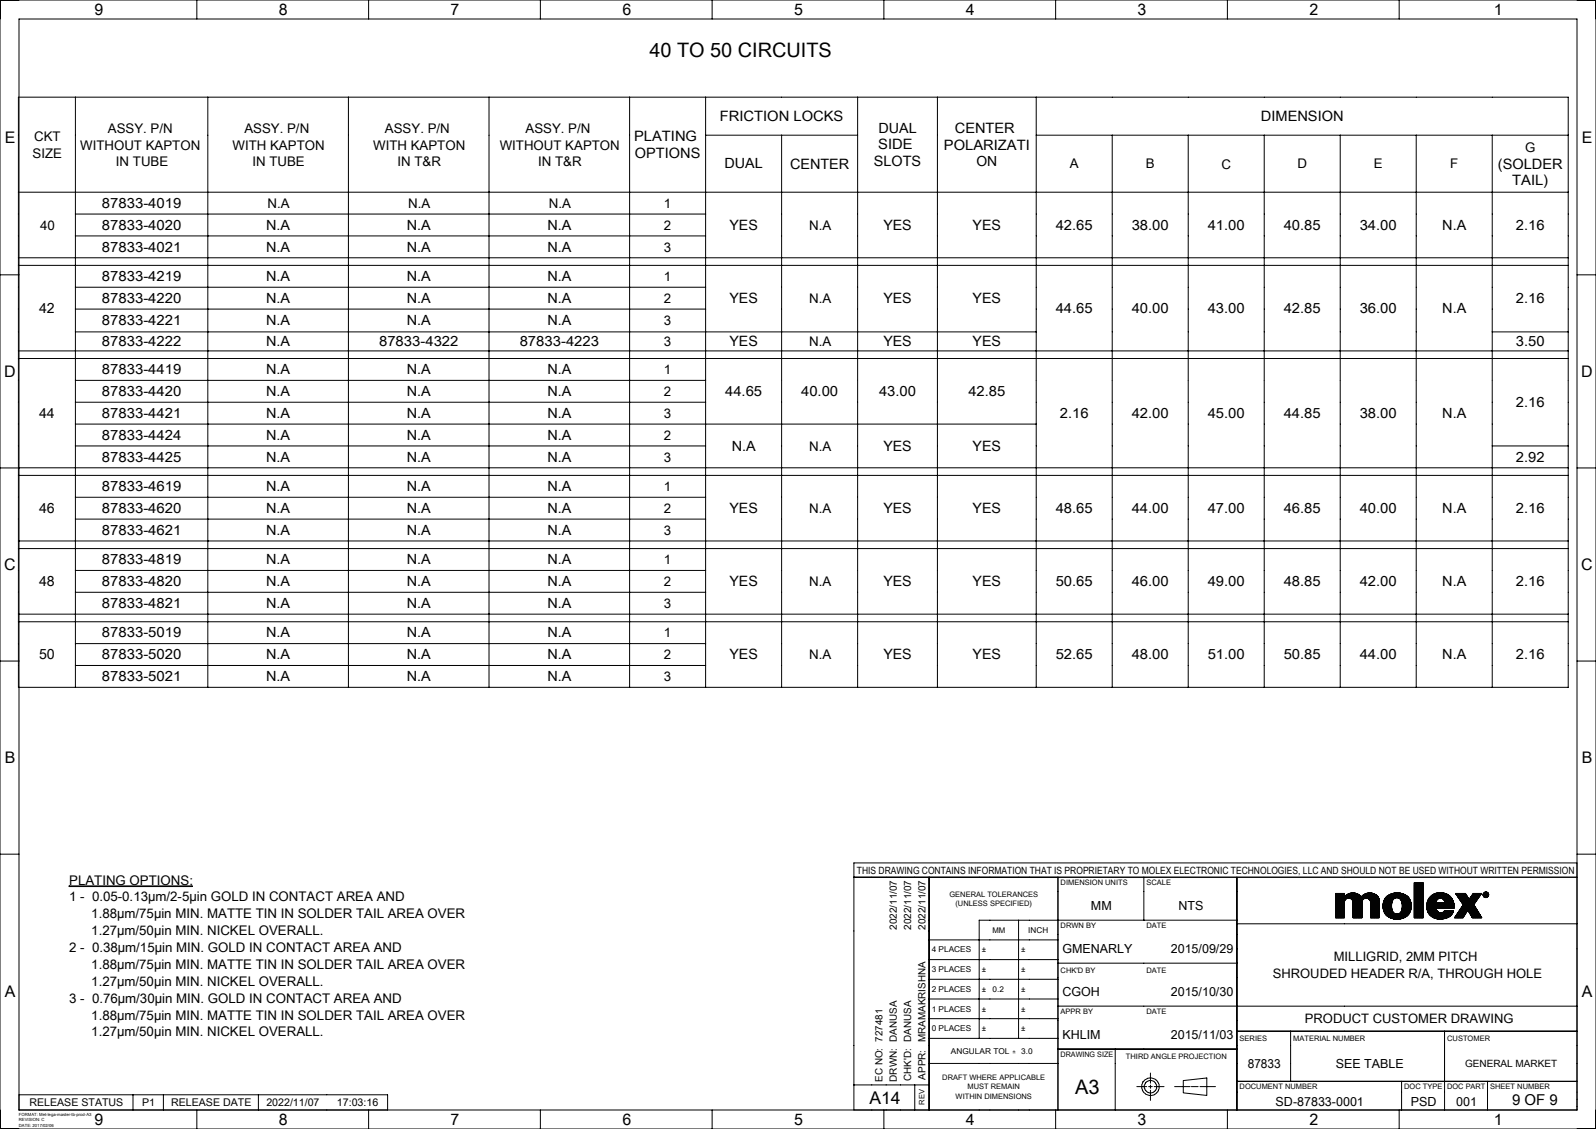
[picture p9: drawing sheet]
<svg xmlns="http://www.w3.org/2000/svg" width="420mm" height="297mm" viewBox="0 0 420 297" stroke-linecap="round" stroke-linejoin="round" font-family="sans-serif">
<g fill="none" stroke="#000" stroke-width=".26">
<path d="M0 0h420v297h-420zM5 5h410v287h-410zM51.8 0v5M97 0v5M142.2 0v5M187.4 0v5M232.6 0v5M277.8 0v5M323 0v5M368.2 0v5M4.8 25.6h407.9v155.2h-407.9zM19.8 25.6v155.2"/>
<path d="M54.7 25.6v155.2M91.7 25.6v155.2M128.7 25.6v155.2M165.7 25.6v155.2M185.7 25.6v155.2M185.7 35.6h40M205.7 35.6v145.2M225.7 25.6v155.2M246.7 25.6v155.2M272.7 25.6v155.2M272.7 35.6h140M292.7 35.6v145.2"/>
<path d="M312.7 35.6v145.2M332.7 35.6v145.2M352.7 35.6v145.2M372.7 35.6v145.2M392.7 35.6v145.2M4.8 50.6h407.9M19.8 56.3h165.9M0 72.3h5M4.8 67.8h407.9M4.8 69.8h407.9M19.8 62.1h165.9M19.8 75.6h165.9"/>
<path d="M415 72.3h5M4.8 92.3h407.9M4.8 94.3h407.9M19.8 81.3h165.9M19.8 87.3h252.9M392.7 87.3h20M19.8 105.8h165.9M19.8 111.6h252.9M19.8 117.3h165.9M19.8 100.1h165.9M392.7 117.3h20M4.8 125.1h407.9"/>
<path d="M19.8 130.8h165.9M19.8 136.6h165.9M412.7 123.1h-412.7M415 123.1h5M4.8 142.3h407.9M4.8 144.3h407.9M19.8 150.1h165.9M19.8 155.8h165.9M0 173.9h5M4.8 161.6h407.9M4.8 163.6h407.9M19.8 169.3h165.9"/>
<path d="M19.8 175.1h165.9M415 173.9h5M0 224.7h5M18.2 233h32.4v.2h-32.4zM224.7 230.8h190.3M244.5 230.8v61.2M278.4 230.8v61.2M301 230.8v11.3M325.5 230.8v61.2M351.5 239.8l2.3-2.3-2.3 2.4M351.6 235l-.1 .1M351.7 235l-.2 .2"/>
<path d="M351.8 235l-.3 .3M351.9 235l-.4 .4M352 235l-.5 .5M352 235l-.5 .6M352.2 235l-.7 .7M352.2 235l-.7 .8M352.3 235l-.8 .9M352.4 235l-.9 .9M352.5 235l-1 1.1M352.6 235l-1.1 1.2M352.7 235l-1.2 1.2M352.8 235l-1.3 1.4"/>
<path d="M352.9 235l-1.4 1.4M353 235l-1.5 1.5M353 235l-1.5 1.6M353.2 235l-1.7 1.7M353.2 235l-1.7 1.8M353.3 235l-1.8 1.9M353.5 235l-2 2M353.5 235l-2 2.1M353.6 235l-2.1 2.2M353.7 235l-2.2 2.3M353.8 235l-2.3 2.4M353.8 240l-1.4 1.4 1.4-1.4"/>
<path d="M353.8 239.9l-1.6 1.5M353.8 239.7l-1.7 1.7M353.8 239.7l-1.8 1.7M353.8 239.4l-2.1 2M353.8 239.3l-2.1 2.1M353.8 239.2l-2.2 2.2M353.8 239.1l-2.3 2.3M353.8 239l-2.3 2.4M353.8 238.9l-2.3 2.4M353.8 238.7l-2.3 2.4 2.3-2.3M353.8 238.7l-2.3 2.3M353.8 238.5l-2.3 2.4"/>
<path d="M353.8 238.5l-2.3 2.3M353.8 238.4l-2.3 2.3M353.8 238.3l-2.3 2.3M353.8 238.2l-2.3 2.3M353.8 238.1l-2.3 2.3M353.8 238l-2.3 2.3M353.8 237.9l-2.3 2.4M353.8 237.8l-2.3 2.3M353.8 237.7l-2.3 2.4M353.8 237.7l-2.3 2.3M353.8 237.4l-2.3 2.3M353.8 235.6l-2.3 2.3"/>
<path d="M353.8 235.5l-2.3 2.4M353.8 235.4l-2.3 2.3M353.8 235.3l-2.3 2.3M353.8 235.2l-2.3 2.4M353.8 235.1l-2.3 2.3M353.8 235.9l-2.3 2.3M353.8 235.8l-2.3 2.3M353.8 235.7l-2.3 2.3M353.8 237.2l-2.3 2.4M353.8 237.1l-2.3 2.4M353.9 237l-2.4 2.4M353.9 236.9l-2.4 2.4"/>
<path d="M354.3 235.4l-2.8 2.9M354.6 235.3l-3.1 3.1M354.7 235.2l-3.2 3.3M355 235.1l-3.5 3.5M355.1 235.1l-3.6 3.5M355.2 235l-3.7 3.8M355.4 235l-3.9 3.9M355.5 235l-4 3.9M355.6 234.9l-4.1 4.2M355.7 234.9l-4.2 4.2M355.8 234.9l-4.3 4.3M355.9 234.9l-1.5 1.5"/>
<path d="M356 236.9l1.6-1.5-1.6 1.6M356 234.9l-1.5 1.4M356.1 234.9l-1.4 1.4M356.1 237.4a1.14 1.14 0 0 0-1.2-1.1 1.14 1.14 0 0 0-1.1 1.1v4h-2.3M356.1 237.4v4h2.3M356.1 237.6l1.9-1.9-1.9 2M356.2 234.9l-1.5 1.4M356.3 234.9l-1.4 1.4M356.3 234.9l-1.3 1.4M356.4 234.9l-1.4 1.4M356.5 234.9l-1.3 1.4M356.6 235l-1.4 1.3"/>
<path d="M356.6 235l-1.3 1.3 1.4-1.3M356.8 235l-1.4 1.4M356.9 235l-1.4 1.4M357 235.1l-1.5 1.3M357 235.1l-1.4 1.4M357.1 235.1l-1.5 1.4M357.1 235.1l-1.4 1.5M357.3 235.2l-1.5 1.5M357.4 235.2l-1.5 1.6M357.5 235.3l-1.6 1.5M357.6 235.4l-1.6 1.6M357.7 235.4l-1.7 1.7"/>
<path d="M357.8 235.5l-1.8 1.7M357.8 235.5l-1.7 1.7M357.9 235.6l-1.8 1.7M357.9 235.6l-1.8 1.8M358 235.6l-1.9 1.9M358.1 235.8l-2 2M358.1 235.8l-2 2.1M358.2 235.9l-2.1 2.1M358.2 235.9l-2.1 2.2M358.2 235.9a2.94 2.94 0 0 0-4.4 0v-.9h-2.3v6.4M358.4 237.4a1.14 1.14 0 0 1 1.1-1.1 1.14 1.14 0 0 1 1.2 1.1M358.4 237.4v4"/>
<path d="M358.4 240l-1.5 1.4M358.4 239.9l-1.5 1.5M358.4 239.8l-1.6 1.6M358.4 239.7l-1.7 1.7M358.4 239.6l-1.8 1.8M358.4 239.5l-1.9 1.9M358.4 239.4l-2 2M358.4 239.3l-2.1 2.1M358.4 239.3l-2.2 2.1M358.4 239.1l-2.3 2.3M358.4 239l-2.3 2.4 2.3-2.3M358.4 238.9l-2.3 2.3"/>
<path d="M358.4 238.6l-2.3 2.4M358.4 238.5l-2.3 2.4M358.4 238.3l-2.3 2.5 2.3-2.4M358.4 238.2l-2.3 2.4M358.4 237.9l-2.3 2.4M358.4 237.9l-2.3 2.3M358.4 237.8l-2.3 2.4M358.4 237.6l-2.3 2.4M358.4 237.6l-2.3 2.3M358.4 237.5l-2.3 2.4M358.4 237.4l-2.3 2.3M358.4 237.3l-2.3 2.4"/>
<path d="M358.4 237.2l-2.3 2.4M358.5 237l-2.4 2.5M358.5 237l-2.4 2.4M358.9 235.3l-2.8 2.9M359.1 235.3l-3 2.9M359.3 235.1l-3.2 3.3M359.5 235.1l-3.4 3.4M359.6 235l-3.5 3.5M359.7 235l-3.6 3.7M359.8 235l-3.7 3.7M360 234.9l-3.9 3.9M360 236.4l1.4-1.3-1.3 1.3"/>
<path d="M360 234.9l-3.9 4M360.2 234.9l-4.1 4.1M360.2 234.9l-4.1 4.2M360.4 234.9l-4.3 4.3M360.5 234.9l-4.4 4.4M360.5 234.9l-1.4 1.5M360.6 237l1.6-1.5-1.6 1.5M360.7 234.9l-1.5 1.4M360.7 237.4v4h2.2M360.7 238.8l2.2-2.1-2.2 2.3M360.7 237.6l1.9-1.8-1.9 2M360.7 234.9l-1.3 1.4"/>
<path d="M360.8 234.9l-1.4 1.4M360.9 234.9l-1.4 1.4M361 235l-1.4 1.3M361 235l-1.2 1.3 1.3-1.3M361.2 235l-1.3 1.3M361.3 235l-1.4 1.3M361.5 235.1l-1.4 1.3M361.5 235.1l-1.3 1.4M361.6 235.1l-1.4 1.4M361.7 235.2l-1.4 1.3M361.7 235.2l-1.4 1.4M361.8 235.2l-1.4 1.4"/>
<path d="M361.9 235.3l-1.5 1.4M361.9 235.3l-1.4 1.5M362 235.3l-1.5 1.5M362 235.4l-1.4 1.5M362.1 235.4l-1.5 1.5M362.3 235.5l-1.6 1.6M362.3 235.6l-1.6 1.6M362.4 235.6l-1.7 1.7M362.4 235.7l-1.7 1.7M362.4 235.7l.5 1.1M362.4 235.7a2.94 2.94 0 0 0-4.2 .2M362.4 235.7l-1.7 1.8"/>
<path d="M362.5 235.7l-1.8 1.9M362.6 235.9l-1.9 1.9M362.6 235.9l-1.9 2.1 2-2M362.7 236l-2 2.1M362.8 236.1l-2.1 2.1M362.8 236.2l-2.1 2.1M362.8 236.2l-2.1 2.2M362.8 236.3l-2.1 2.2M362.9 236.4l-2.2 2.2M362.9 236.5l-2.2 2.2M362.9 236.5l-2.2 2.3M362.9 236.8v4.6"/>
<path d="M362.9 240l-1.5 1.4M362.9 239.8l-1.6 1.6M362.9 239.7l-1.8 1.7M362.9 239.6l-1.8 1.8M362.9 239.5l-1.9 1.9M362.9 239.4l-2 2M362.9 239.3l-2.1 2.1M362.9 239.2l-2.2 2.2M362.9 239l-2.2 2.3 2.2-2.2M362.9 238.9l-2.2 2.3M362.9 238.8l-2.2 2.3M362.9 238.8l-2.2 2.2"/>
<path d="M362.9 238.6l-2.2 2.3M362.9 238.6l-2.2 2.2M362.9 238.5l-2.2 2.2M362.9 238.3l-2.2 2.3M362.9 238.3l-2.2 2.2M362.9 238.2l-2.2 2.2M362.9 238.1l-2.2 2.2M362.9 238l-2.2 2.3M362.9 237.9l-2.2 2.2M362.9 237.8l-2.2 2.3M362.9 237.7l-2.2 2.3M362.9 237.6l-2.2 2.3"/>
<path d="M362.9 237.5l-2.2 2.3M362.9 237.4l-2.2 2.3M362.9 237.3l-2.2 2.3M362.9 237.3l-2.2 2.2M362.9 237.1l-2.2 2.3M362.9 237.1l-2.2 2.2M362.9 237l-2.2 2.3M362.9 236.9l-2.2 2.2M362.9 236.8l-2.2 2.3M364 239.1l4.2-4.2-4.2 4.2M365 235.8l-.3 .3M365.2 235.6a4.2 4.2 0 0 1 5.7 .9"/>
<path d="M365.2 235.6a3.6 3.6 0 0 0 0 5.5M365.2 235.6l-.7 .7M365.5 235.4l-1.2 1.2M365.7 235.4l-1.4 1.3M365.9 235.3l-1.7 1.6M366 235.2l-1.8 1.8M366.2 235.1l-2.1 2.1M366.2 238.4l-1.8 1.8M366.2 238.2l-1.8 1.9M366.2 238.5l-1.8 1.8M366.2 238.2l-1.9 1.8M366.2 238.6l-1.7 1.8"/>
<path d="M366.2 238l-1.9 2M366.2 238l-1.9 1.9M366.2 238.7l-1.7 1.7M366.2 237.8l-1.9 2.1M366.2 238.8l-1.6 1.7M366.2 238.9l-1.6 1.6M366.2 237.7l-2 2.1M366.2 239l-1.6 1.6M366.3 237.6l-2.1 2.1M366.3 239l-1.6 1.6M366.3 239.1l-1.6 1.6M366.3 237.5l-2.1 2.2"/>
<path d="M366.3 239.2l-1.5 1.6M366.3 237.4l-2.2 2.2M366.3 237.2l-2.2 2.3M366.3 239.4l-1.4 1.4M366.4 235.1l-2.3 2.3M366.4 239.5l-1.4 1.4M366.4 239.6l-1.3 1.4 1.3-1.3M366.4 237a1.26 1.26 0 0 1 1.2-.8 1.26 1.26 0 0 1 1.2 .8M366.4 237l-.2 1.3 .2 1.4M366.4 237l-2.3 2.4 2.3-2.2M366.4 235.1l-2.4 2.3M366.5 239.8l-1.3 1.3 1.3-1.3"/>
<path d="M366.5 236.9l-2.4 2.4M366.5 239.9l-1.2 1.2M366.6 239.9l-1.3 1.2M366.6 235l-2.6 2.6M366.6 240l-1.2 1.2M366.7 235l-2.7 2.7M366.8 235l-2.8 2.8M366.9 234.9l-2.9 3M367 234.9l-3 3.1M367.1 234.9l-3.2 3.2M367.2 234.9l-3.3 3.3M367.3 234.9l-3.4 3.4"/>
<path d="M367.4 234.9l-3.5 3.5M367.5 236.2l1.2-1.2-1.3 1.2M367.6 234.9l-3.7 3.6M367.6 234.9l-3.7 3.7M367.7 234.9l-3.7 3.8M367.8 234.9l-3.8 3.8M367.9 234.9l-3.9 3.9M368 234.9l-4 4M368.1 234.9l-4.1 4.1M368.4 234.9l-4.4 4.3M368.4 234.9l-1.3 1.4M368.5 235l-1.3 1.2"/>
<path d="M368.6 235l-1.3 1.2M368.7 236.8l1.3-1.3-1.3 1.3M368.8 237a2.72 2.72 0 0 1-.7 3.4 1.26 1.26 0 0 1-1.7-.7M368.8 235l-1.2 1.2M368.8 235l-1.1 1.2M368.9 235.1l-1.1 1.1M368.9 239.1l2.3-2.1-2.3 2.3M369 237.9l1.7-1.7-1.7 1.8M369 238.7l2-2-2 2.1M369 238.5l2-1.9-2 2M369 235.1l-1.1 1.1M369.1 235.1l-1.1 1.1"/>
<path d="M369.2 235.1l-1.2 1.1M369.2 235.2l-1.1 1.1M369.3 235.2l-1.2 1.1M369.3 235.2l-1.1 1.1M369.4 235.2l-1.1 1.1M369.5 235.3l-1.2 1.1M369.5 235.3l-1.1 1.1M369.6 235.3l-1.2 1.2M369.7 235.4l-1.2 1.1M369.7 235.4l-1.1 1.2M369.8 235.4l-1.2 1.2M369.9 235.5l-1.3 1.2"/>
<path d="M369.9 235.5l-1.2 1.2M370.1 235.6l-1.3 1.3M370.2 235.6l-1.4 1.4M370.2 235.7l-1.4 1.3M370.3 235.7l-1.5 1.4M370.3 235.7l-1.4 1.5M370.4 235.8l-1.5 1.5 1.5-1.5M370.5 235.9l-1.6 1.6 1.6-1.6M370.5 235.9l-1.5 1.7M370.6 236l-1.6 1.7M370.6 236.1l-1.6 1.6M370.7 236.1l-1.7 1.7"/>
<path d="M370.8 236.3l-1.8 1.7M370.8 236.3l-1.8 1.9M370.9 236.4l-1.9 1.8M370.9 236.4l-1.9 1.9M370.9 236.5l-1.9 1.9M370.9 236.5l.5 1.6-.1 1.1-.4 1M371.1 236.8l-2.1 2.1M371.1 239.9l-1.6 1.5M371.1 236.9l-2.1 2.2M371.2 239.7l-1.9 1.8M371.2 237.1l-2.3 2.4M371.2 239.6l-2 1.9"/>
<path d="M371.2 237.2l-2.4 2.3M371.2 237.2l-2.4 2.5M371.2 239.4l-2.1 2.2M371.3 237.3l-2.6 2.6M371.3 237.4l-4.4 4.3M371.3 239.3l-2.3 2.3M371.3 237.4l-4.3 4.4M371.3 237.5l-4.3 4.3M371.3 239.2l-2.5 2.5M371.3 237.6l-4.2 4.2M371.3 239.1l-2.6 2.6M371.3 237.6l-4.1 4.2"/>
<path d="M371.3 238.9l-2.7 2.8M371.3 237.7l-4 4.1M371.4 238.9l-2.9 2.8M371.4 237.9l-4 3.9M371.4 237.9l-3.9 3.9M371.4 238.7l-3.1 3.1M371.4 238l-3.8 3.8M371.4 238.1l-3.8 3.7M371.4 238.6l-3.2 3.2M371.4 238.5l-3.3 3.3M371.4 238.2l-3.6 3.6M371.4 238.4l-3.4 3.4"/>
<path d="M371.4 238.4l-3.5 3.4M372.2 239.7l2.3-2.2-2.3 2.4M372.2 239.1l2.3-2.3-2.3 2.4M372.2 238.4l2.3-2.3-2.3 2.4M372.2 237.8l2.3-2.3-2.3 2.4M372.2 236.4l2.3-2.3-2.3 2.4M372.2 235.7l2.3-2.2-2.3 2.3M372.2 235.1l2.3-2.3-2.3 2.4M372.2 234l1.8-1.8-1.8 1.8M372.2 233.3l1.1-1.1-1.1 1.2M372.2 232.2v.1M372.3 232.2l-.1 .2"/>
<path d="M372.4 232.2l-.2 .2M372.4 232.2l-.2 .3M372.5 232.2l-.3 .4M372.6 232.2l-.4 .5M372.7 232.2l-.5 .6M372.8 232.2l-.6 .7M372.9 232.2l-.7 .8M373 232.2l-.8 .8M373.1 232.2l-.9 1M373.4 232.2l-1.2 1.3M373.6 232.2l-1.4 1.4M373.6 232.2l-1.4 1.5"/>
<path d="M373.7 232.2l-1.5 1.6M373.8 232.2l-1.6 1.7M374.1 232.2l-1.9 2M374.2 232.2l-2 2M374.3 232.2l-2.1 2.1M374.4 232.2l-2.2 2.3M374.5 232.2l-2.3 2.3M374.5 232.2v9.2M374.5 232.2h-2.3v9.2h2.3M374.5 240l-1.5 1.4M374.5 239.9l-1.5 1.5M374.5 239.8l-1.6 1.6"/>
<path d="M374.5 239.7l-1.8 1.7M374.5 239.6l-1.8 1.8M374.5 239.5l-1.9 1.9M374.5 239.4l-2 2M374.5 239.3l-2.1 2.1M374.5 239.3l-2.2 2.1M374.5 239.1l-2.3 2.3M374.5 239l-2.3 2.4 2.3-2.3M374.5 238.8l-2.3 2.4M374.5 238.8l-2.3 2.3M374.5 238.7l-2.3 2.4M374.5 238.6l-2.3 2.3"/>
<path d="M374.5 238.5l-2.3 2.4M374.5 238.3l-2.3 2.5 2.3-2.4M374.5 238.2l-2.3 2.4M374.5 238.1l-2.3 2.4M374.5 238l-2.3 2.4M374.5 237.9l-2.3 2.4M374.5 237.8l-2.3 2.4M374.5 237.6l-2.3 2.5 2.3-2.3M374.5 237.6l-2.3 2.3M374.5 237.3l-2.3 2.4M374.5 237.2l-2.3 2.4M374.5 237l-2.3 2.4 2.3-2.3"/>
<path d="M374.5 236.9l-2.3 2.4M374.5 236.6l-2.3 2.4M374.5 236.6l-2.3 2.3M374.5 236.4l-2.3 2.4M374.5 236.3l-2.3 2.4M374.5 236.3l-2.3 2.3M374.5 236l-2.3 2.4M374.5 235.9l-2.3 2.3M374.5 235.8l-2.3 2.4M374.5 235.7l-2.3 2.4M374.5 235.6l-2.3 2.4M374.5 235.3l-2.3 2.4"/>
<path d="M374.5 235.2l-2.3 2.4M374.5 235.1l-2.3 2.4M374.5 235.1l-2.3 2.3M374.5 234.9l-2.3 2.4M374.5 234.9l-2.3 2.3M374.5 234.8l-2.3 2.4M374.5 234.6l-2.3 2.4M374.5 234.6l-2.3 2.3M374.5 234.5l-2.3 2.4M374.5 234.3l-2.3 2.4 2.3-2.3M374.5 234.2l-2.3 2.4M374.5 233.9l-2.3 2.4"/>
<path d="M374.5 233.8l-2.3 2.4M374.5 233.6l-2.3 2.5 2.3-2.3M374.5 233.6l-2.3 2.3M374.5 233.3l-2.3 2.4M374.5 233.2l-2.3 2.3M374.5 233.1l-2.3 2.4M374.5 233l-2.3 2.4M374.5 232.9l-2.3 2.4M374.5 232.6l-2.3 2.4M374.5 232.6l-2.3 2.3M374.5 232.4l-2.3 2.4M374.5 232.4l-2.3 2.3"/>
<path d="M374.5 232.3l-2.3 2.3M375.5 238v1.1l.4 1M375.5 239l4.2-4.1-4.2 4.2M375.7 239.8l2.4-2.2-2.3 2.3M377 235.4l-1 1M377.2 235.3l-1.3 1.2M377.4 235.2l-1.6 1.6M377.6 235.1l-1.9 1.9M377.7 235.1l-2 2M377.9 235l-2.3 2.2M377.9 237.4l-2.2 2.3M377.9 237.5l-2.2 2.2"/>
<path d="M377.9 237.3l-2.2 2.3M377.9 238.9l-1.6 1.8M377.9 239.1l-1.6 1.6M377.9 235l-2.3 2.3M378 237.2l-2.4 2.4M378 239.2l-1.6 1.6M378 239.3l-1.6 1.5M378 237l-2.4 2.5M378 239.3l-1.5 1.6M378 239.4l-1.5 1.5M378.1 236.9l-2.5 2.5M378.1 239.5l-1.5 1.5"/>
<path d="M378.1 234.9l-2.6 2.6M378.1 239.6l-1.4 1.4M378.2 237.6l-2.4 2.4M378.2 239.7l-1.5 1.4M378.2 234.9l-2.7 2.7M378.2 239.7l-1.4 1.4M378.2 236.7a1.14 1.14 0 0 1 1.4-.3 1.14 1.14 0 0 1 .6 1.2h-2.3zM378.3 239.8l-1.5 1.4M378.3 239.8l-1.4 1.4M378.3 234.9l-2.8 2.8M378.4 237.6l-2.6 2.5M378.4 239.9l-1.4 1.3"/>
<path d="M378.4 234.9l-2.9 2.9M378.4 239.9l-1.3 1.4 1.4-1.4M378.5 237.6l-2.6 2.6M378.5 240l-1.3 1.4 1.4-1.4M378.5 234.9l-3 3.1M378.7 238.9l1.3-1.3-1.2 1.3M378.7 237.6l-2.7 2.7M378.7 234.9l-3.3 3.2M378.7 234.8l-3.3 3.3M378.8 237.6l-2.7 2.8 2.8-2.8M378.9 234.8l-3.5 3.5M379 237.6l-2.9 2.9"/>
<path d="M379 234.8l-3.6 3.6M379.1 237.6l-3 2.9M379.1 234.8l-3.7 3.7M379.2 237.6l-3 3 3.1-3M379.2 234.8l-3.8 3.8M379.3 234.8l-3.9 3.9M379.4 237.6l-1.4 1.3M379.4 234.9l-3.9 3.9M379.4 238.9l2.6-2.6-2.5 2.6M379.5 234.9l-4 4M379.5 237.6l-1.4 1.3M379.6 237.6l-1.4 1.3"/>
<path d="M379.7 237.6l-1.4 1.3M379.7 237.6l-1.3 1.3M379.8 236.5l1.3-1.1-1.2 1.2M379.8 234.9l-4.3 4.3 4.4-4.3M379.9 237.6l-1.4 1.3M379.9 237.6l-1.3 1.3M380 235l-4.4 4.3M380 235l-1.4 1.4M380.1 235l-1.4 1.4M380.1 239.6l-.4 .4-.5 .2M380.1 239.6h2.4M380.1 235l-1.3 1.3"/>
<path d="M380.2 237.1l1.3-1.3-1.3 1.3M380.2 239.6l-.1 .1M380.2 239.6l-2.1 2.1M380.2 235l-1.3 1.3M380.3 235.1l-1.3 1.2M380.3 239.6l-2.1 2.1M380.4 235.1l-1.2 1.2M380.4 239.6l-2.1 2.1M380.5 235.1l-1.3 1.2M380.5 235.1l-1.1 1.2 1.2-1.2M380.5 239.6l-2.2 2.1M380.6 239.6l-2.2 2.1"/>
<path d="M380.6 235.2l-1.1 1.1M380.7 239.6l-2.2 2.1M380.7 235.2l-1.2 1.2M380.8 235.2l-1.2 1.2M380.8 239.6l-2.2 2.2M380.8 235.3l-1.2 1.1M380.9 239.6l-2.2 2.2M380.9 235.3l-1.2 1.2M381 235.3l-1.2 1.2M381 239.6l-2.2 2.2M381.1 239.6l-2.2 2.2M381.1 235.4l-1.2 1.3"/>
<path d="M381.2 235.5l-1.3 1.2M381.2 239.6l-2.3 2.2M381.2 239.6l-2.1 2.2M381.3 235.5l-1.3 1.3M381.3 235.6l-1.2 1.3M381.4 239.6l-2.3 2.2M381.4 239.6l-2.2 2.2M381.5 235.7l-1.4 1.3M381.5 239.6l-2.2 2.2M381.6 235.8l-1.4 1.6M381.7 239.6l-2.3 2.2M381.7 239.6l-2.1 2.1"/>
<path d="M381.7 235.9l-1.5 1.5M381.8 236l-3 2.9M381.8 236l-2.8 2.9M381.8 239.6l-2.2 2.1M381.9 236.1l-2.8 2.8M381.9 239.6l-2.1 2.1M381.9 236.2l-2.6 2.7M382 236.2l-2.7 2.7M382 239.6l-2.2 2.1M382.1 239.6l-2.1 2.1M382.1 236.4l-2.5 2.5M382.1 236.4l-2.4 2.5"/>
<path d="M382.2 236.5l-2.4 2.4M382.2 236.6l.4 1.3 .1 1M382.2 236.6a3.6 3.6 0 0 0-3.9-1.7 3.6 3.6 0 0 0-2.8 3.1M382.2 236.6l-2.3 2.3M382.2 239.6l-2.1 2.1M382.2 236.6l-2.2 2.3M382.3 236.7l-2.2 2.2M382.3 239.6l-2.1 2M382.3 236.8l-2.1 2.1M382.3 236.8l-2 2.1M382.3 236.9l-2 2M382.4 237l-1.9 1.9"/>
<path d="M382.4 239.6l-2.1 2M382.4 237.1l-1.8 1.8M382.4 239.9l-1.5 1.5M382.4 239.6l-1.9 2M382.4 237.2l-1.7 1.7M382.5 237.2l-1.7 1.7M382.5 239.7l-1.8 1.8M382.5 237.3l-1.6 1.6M382.5 239.6l-2 1.9M382.5 237.4l-1.5 1.5M382.5 239.6a3.4 3.4 0 0 1-3.9 2.2M382.5 237.5l-1.4 1.4"/>
<path d="M382.5 237.5l-1.3 1.4M382.6 237.6l-1.3 1.3M382.6 237.7l-1.1 1.2M382.6 237.8l-1 1.1M382.6 237.9l-1 1M382.7 238l-.9 .9M382.7 238.1l-.8 .8M382.7 238.2l-.7 .7M382.7 238.3l-.6 .6M382.7 238.4l-.5 .5M382.7 238.5l-.4 .4M382.7 238.5l-.3 .4"/>
<path d="M382.7 238.6l-.2 .3M382.7 238.9h-4.8a1.27 1.27 0 0 0 1.3 1.3M382.7 238.8v.1M382.7 238.8l-.1 .1M382.7 238.7l-.2 .2M383.1 235v.1M383.2 235h.1M383.3 235l-.2 .2M383.4 235l-.2 .2M383.5 235l-.3 .3M383.6 235l-.3 .4M383.7 235l-.4 .4"/>
<path d="M383.8 235l-.5 .5M383.9 235l-.5 .5M383.9 235l-.5 .6M384.1 235l-.6 .7 .6-.7M384.2 236.8l1.6-1.5-1.5 1.5M384.2 235l-.7 .7M384.3 235l-.7 .8M384.4 235l-.8 .9M384.5 235l-.9 .9M384.6 235l-.9 1M384.7 235l-1 1.1 1.1-1.1M384.9 235l-1.1 1.1"/>
<path d="M385 235l-1.2 1.2M385.1 235l-1.2 1.3 1.2-1.3M385.3 235l-1.4 1.3M385.4 235l-1.4 1.5 1.4-1.5M385.6 235l-1.5 1.5M385.6 235l-1.5 1.6M385.6 235h-2.6l2.1 3-2.3 3.4h2.2l1.3-2 1.2 2M385.6 235l1 1.6M385.6 235.1l-1.4 1.6 1.5-1.6M385.7 235.2l-1.5 1.5M385.8 235.4l-1.5 1.5M385.9 235.4l-1.5 1.6"/>
<path d="M385.9 235.5l-1.5 1.6 1.5-1.6M386 235.6l-1.5 1.5M386 239.9l-1.6 1.5M386 235.7l-1.5 1.5M386.1 235.8l-1.5 1.5M386.1 235.9l-1.5 1.5M386.2 235.9l-1.5 1.6M386.2 239.6l-1.9 1.8M386.2 236l-1.5 1.5M386.3 236.1l-1.5 1.5M386.3 236.2l-1.5 1.5M386.4 236.2l-1.5 1.5"/>
<path d="M386.4 236.3l-1.5 1.5M386.4 236.3l-1.4 1.5M386.5 236.4l-1.5 1.5M386.5 236.4l-1.5 1.6M386.5 236.5l-1.5 1.6M386.6 236.6l-1.7 1.7M387.7 235h2.2M387.7 235l-1.1 1.6M387.7 235v.1M387.8 235l-.3 .3M387.8 235l-.4 .5M387.8 238l-1.5 1.5"/>
<path d="M387.9 238l-1.5 1.6 1.5-1.5M387.9 238.2l-1.4 1.5M387.9 235l-.8 .9M388 238.2l-1.5 1.5M388 238.3l-1.5 1.5M388 237.7l-1.7 1.8M388 238.3l-1.4 1.6M388.1 235l-1.3 1.3M388.1 238.4l-1.5 1.5M388.1 238.5l-1.5 1.5M388.1 235l-1.4 1.5M388.2 237.5l-4 3.9"/>
<path d="M388.2 238.6l-1.5 1.6 1.5-1.6-1.5 1.4M388.2 235l-3.6 3.6M388.3 238.7l-1.5 1.5M388.3 238.8l-1.5 1.5M388.3 235l-3.8 3.8M388.4 238.9l-1.5 1.5M388.4 235l-4.1 4.2M388.5 237.1l-4.4 4.3M388.5 235l-4.3 4.4M388.5 239.2l-1.5 1.4M388.6 239.2l-1.5 1.6 1.5-1.5M388.6 235l-4.7 4.7"/>
<path d="M388.6 239.3l-1.5 1.6M388.7 235l-4.9 4.9M388.7 239.4l-1.5 1.5M388.7 236.7l-4.7 4.7M388.8 235l-5.3 5.3M388.8 239.6l-1.5 1.5M388.8 239.6l-1.5 1.6M388.9 239.7l-1.6 1.5M388.9 236.5l-5 4.9M388.9 239.7l-1.5 1.6M388.9 235l-5.6 5.6M389 235l-5.8 5.8"/>
<path d="M389.1 235l-6.2 6.2M389.1 235l-6.3 6.4M389.2 236.1l-5.4 5.3M389.3 235l-6.5 6.4M389.3 235.9l-5.5 5.5M389.3 235l-6.4 6.4M389.6 235l-6.4 6.4M389.7 235.3l-6.1 6.1 6-5.9M389.7 235l-6.4 6.4M389.8 235l-6.4 6.4M389.9 235l-6.4 6.4M389.9 235l-2.1 3 2.1 3.4h-2.4"/>
<path d="M390.3 235.4h.1M390.3 235.5h.1M390.3 235.5v.1M390.3 235.6h.1M390.4 235.6v.1M390.4 235.1l-.1 .2M390.4 235.7h.1M390.4 235.7v.1M390.4 235.8h.1M390.4 235v.1M390.5 235.8v.1M390.5 235.9h.1"/>
<path d="M390.5 234.8v.1M390.6 235.9v.1M390.6 236h.1M390.7 236h.1M390.7 235h.5M390.7 235.7h.2M390.7 235v.7M390.7 235.1h.1M390.7 236v.1M390.7 236.1h.1M390.8 234.7l-.2 .1M390.9 236.1h.1"/>
<path d="M390.9 235.2v.2M390.9 235.4h.2M390.9 235.2h.2M390.9 235.7h-.1M390.9 235.6l-.1 .1M390.9 235.6l-.2 .1M390.9 235.5l-.2 .2M390.9 235.3l-.2 .2M390.9 235.3l-.2 .1M390.9 235.2l-.2 .2M390.9 235l-.2 .2M390.9 235l-.2 .3"/>
<path d="M391 235.4l-.3 .2M391 235l-.1 .2M391 236.1h-.1M391 234.7h-.2M391 235.4l-.1 .1M391.1 235.5h.1M391.1 235.5h-.2v.2M391.1 234.7h-.1M391.1 236.1h.1M391.1 235.2v.2M391.1 235.4l-.1 .1M391.1 235.2l.2-.1-.3 .4"/>
<path d="M391.1 235l-.2 .2M391.1 234.7h.1M391.2 235.5v.2M391.2 236.1h-.1M391.2 235l.1 .5M391.2 235.7h.2M391.2 235l-.1 .2M391.2 234.7h.1M391.3 235.4l-.1 .1M391.3 235.5l-.1 .1M391.3 235.5v.1M391.3 235.6v.1"/>
<path d="M391.3 235.6l-.1 .1M391.3 235.7h.1M391.3 235.7h-.1M391.3 235.3l-.2 .2M391.3 234.7h.1M391.3 236l-.1 .1M391.3 234.8h.1M391.3 235.2l-.2 .3M391.4 235.7h.1M391.5 234.8h-.1M391.5 234.8v.1M391.5 234.9h.1"/>
<path d="M391.6 234.9h-.1M391.6 234.9h.1M391.6 235h.1M391.7 235v.1M391.7 235.1h.1M391.7 235.6l-.3 .4M391.7 235.2h.1M391.7 235.3v.1M391.7 235.3h.1M391.8 235.5l-.1 .1M391.8 235.4l-.1 .1M415 227h-190.3v65"/>
<path d="M415 224.7h5M244.5 247.3h33.9M244.5 252.4h33.9M244.5 257.6h33.9M268 242.1v31.1M278.4 242.1h-20.7v31.1M278.4 242.1h47.1M278.4 253.4h47.1M325.5 243h89.5M351.9 241.4l1.9-1.8-1.9 1.8M352.5 241.4l1.3-1.2-1.2 1.2M353.2 241.4l.6-.5-.6 .5"/>
<path d="M353.8 241.3v.1M353.8 241.2l-.3 .2M353.8 241.1l-.3 .3M353.8 241.1l-.4 .3M353.8 241l-.4 .4M353.8 240.7l-.7 .7M353.8 240.6l-.9 .8M353.8 240.5l-.9 .9M353.8 240.4l-1 1M353.8 240.3l-1.1 1.1M356.1 241.1l2.3-2.3-2.3 2.4M356.1 240.4l2.3-2.3-2.3 2.4"/>
<path d="M357.7 241.4l.7-.6-.6 .6M358.4 241.4h.1M358.4 241.3l-.1 .1M358.4 241.2l-.2 .2M358.4 241.2l-.3 .2M358.4 241.1l-.3 .3M358.4 241l-.4 .4M358.4 240.9l-.5 .5M358.4 240.6l-.8 .8M358.4 240.6l-.9 .8M358.4 240.5l-1 .9M358.4 240.3l-1.1 1.1"/>
<path d="M358.4 240.3l-1.2 1.1M358.4 240.2l-1.3 1.2M358.4 240.1l-1.3 1.3M362.9 241.4h.1M362.9 241.3l-.1 .1M362.9 241.2l-.3 .2M362.9 241.1l-.3 .3M362.9 241l-.4 .4M362.9 240.8l-.6 .6 .6-.5M362.9 240.7l-.7 .7M362.9 240.6l-.8 .8M362.9 240.5l-.9 .9"/>
<path d="M362.9 240.4l-1 1M362.9 240.3l-1.1 1.1M362.9 240.3l-1.2 1.1M362.9 240.1l-1.3 1.3M362.9 240l-1.4 1.4M366.7 240l-1.2 1.2M366.7 240.1l-1.2 1.2M366.7 240.1l-1.1 1.2 1.3-1M366.9 240.3l-1.1 1.1M367 240.3l-1.1 1.1M367.1 240.4l-1.2 1.1M367.1 240.4l-1 1.1 1.1-1.1"/>
<path d="M367.3 240.4l-1.1 1.2 1.2-1.1M367.4 240.5l-1.1 1.1M367.5 240.5l-1.2 1.1M367.7 240.5l-1.2 1.2 1.1-1.2M367.9 240.5l-1.3 1.2M367.9 240.4l-1.2 1.3M368.1 240.4l-1.4 1.3M368.3 240.3l-1.5 1.4M370.7 240.5l-.4 .5M370.9 240.2l-1 1M370.9 240.2a4.1 4.1 0 0 1-5.7 .9M371 240.1l-1.2 1.2"/>
<path d="M374.5 241.4h.1M374.5 241.4h-.1M374.5 241.3l-.1 .1M374.5 241.2l-.3 .2M374.5 241.1l-.3 .3M374.5 241.1l-.4 .3M374.5 241l-.4 .4M374.5 240.9l-.5 .5M374.5 240.8l-.6 .6M374.5 240.8l-.7 .6M374.5 240.6l-.8 .8M374.5 240.5l-.9 .9"/>
<path d="M374.5 240.5l-1 .9M374.5 240.3l-1.1 1.1M374.5 240.3l-1.2 1.1M374.5 240.2l-1.3 1.2M374.5 240.1l-1.3 1.3M375.9 240.1l1.1 1.2 1.6 .5M378.7 240.1l-1.4 1.3M378.7 240.1l-1.3 1.4 1.4-1.4M378.9 240.1l-1.4 1.4 1.4-1.4M379 240.2l-1.4 1.4 1.5-1.4M379.2 240.2l-1.5 1.4M379.3 240.2l-1.5 1.4"/>
<path d="M379.4 240.1l-1.5 1.5M379.5 240.1l-1.5 1.6M379.7 240l-1.7 1.7M382.2 240.4l-.8 .8M382.3 240.2l-1 1.1M382.4 240l-1.4 1.4M383 241.4l6.5-6.4-6.4 6.4M385.2 241.1l-.2 .3 .1-.1M385.3 241l-.5 .4M385.4 240.8l-.6 .6M385.6 240.5l-.9 .9M385.7 240.4l-1.1 1"/>
<path d="M385.9 240l-1.4 1.4M386.9 240.5l1.5-1.5-1.5 1.5M387.2 241l1.6-1.5-1.5 1.6M387.4 241.3l1.6-1.5-1.6 1.6M387.5 241.4l1.5-1.5-1.5 1.5M388.1 241.4l1.2-1.1-1.1 1.1M389 241.4l.6-.5-.6 .5M389.1 240l-1.4 1.4M389.1 240.1l-1.3 1.3M389.2 240.2l-1.2 1.2M389.2 241.4l.5-.4-.4 .4M389.3 240.4l-1 1"/>
<path d="M389.3 240.5l-.9 .9M389.4 241.4l.4-.3-.3 .3M389.4 240.5l-.9 .9M389.4 240.6l-.8 .8M389.5 240.6l-.8 .8M389.5 240.7l-.7 .7M389.5 240.8l-.6 .6M389.6 240.9l-.5 .5M389.6 240.9l-.4 .5M389.7 241.1l-.4 .3M389.8 241.2l-.3 .2M389.8 241.3l-.1 .1"/>
<path d="M389.9 241.3l-.2 .1M389.9 241.4h-.1M389.9 241.4h.1M244.5 262.8h33.9M244.5 268h33.9M244.5 273.2h33.9M244.5 279.8h33.9M278.4 264.7h136.6M278.4 276h47.1M293.5 276v16M325.5 271.3h89.5M339.6 271.3v13.2"/>
<path d="M380.1 271.3v20.7M5 288h97v4M35 288v4M43 288v4M51.8 292v5M68 288v4M97 292v5M142.2 292v5M187.4 292v5M224.7 285.4h19.8M232.6 292v5M240.7 285.4v6.6"/>
<path d="M277.8 292v5M299.2 285.8h2.6M302.3 285.8h.9M302.7 282.3v2.6M302.7 285.5v.8M302.7 286.8v2.7M303.7 285.8h2.6M309.1 285.8h4.1M311.4 284.3l6.2-.7v4.6l-6.2-.7zM313.5 285.8h1.8M315.8 285.8h4.1M323 292v5"/>
<path d="M368.2 292v5M368.8 284.5v7.5M391.4 284.5v7.5M415 284.5h-89.5"/>
<circle cx="391" cy="235.4" r=".73"/>
<circle cx="391" cy="235.4" r=".7"/>
<circle cx="302.7" cy="285.8" r="2.34"/>
<circle cx="302.8" cy="285.8" r="1.64"/>
</g>
<text font-size="5.3" x="282.9" y="287.8">A3</text>
<text font-size="5.2" x="170.9" y="15.1">40 TO 50 CIRCUITS</text>
<text font-size="4.6" x="228.8" y="290.4">A14</text>
<g font-size="4.2">
<text x="24.9" y="4">9</text>
<text x="73.4" y="4">8</text>
<text x="118.6" y="4">7</text>
<text x="163.8" y="4">6</text>
<text x="209" y="4">5</text>
<text x="254.2" y="4">4</text>
<text x="299.4" y="4">3</text>
<text x="344.6" y="4">2</text>
<text x="393.1" y="4">1</text>
<text x="1.3" y="37.7">E</text>
<text x="416.3" y="37.7">E</text>
<text x="1.1" y="99.2">D</text>
<text x="416.1" y="99.2">D</text>
<text x="1.1" y="150">C</text>
<text x="416.1" y="150">C</text>
<text x="1.3" y="200.8">B</text>
<text x="416.3" y="200.8">B</text>
<text x="1.3" y="262.4">A</text>
<text x="416.3" y="262.4">A</text>
<text x="24.9" y="296">9</text>
<text x="73.4" y="296">8</text>
<text x="118.6" y="296">7</text>
<text x="163.8" y="296">6</text>
<text x="209" y="296">5</text>
<text x="254.2" y="296">4</text>
<text x="299.4" y="296">3</text>
<text x="344.6" y="296">2</text>
<text x="393.1" y="296">1</text>
</g>
<text font-size="3.9" x="397.9" y="290.6">9 OF 9</text>
<g font-size="3.8">
<text x="189.4" y="31.8">FRICTION LOCKS</text>
<text x="251.3" y="34.9">CENTER</text>
<text x="331.8" y="31.8">DIMENSION</text>
<text x="166.9" y="37.1">PLATING</text>
<text x="167.1" y="41.6">OPTIONS</text>
<text x="231.1" y="39.3">SIDE</text>
<text x="248.4" y="39.3">POLARIZATI</text>
<text x="207.9" y="44.3">CENTER</text>
<text x="230" y="43.8">SLOTS</text>
<text x="394.2" y="44.3">(SOLDER</text>
<text x="397.9" y="48.8">TAIL)</text>
</g>
<g font-size="3.7">
<text x="231.2" y="34.9">DUAL</text>
<text x="190.7" y="44.3">DUAL</text>
<text x="257" y="43.8">ON</text>
<text x="26.8" y="54.7">87833-4019</text>
<text x="26.8" y="60.4">87833-4020</text>
<text x="70" y="60.4">N.A</text>
<text x="107" y="60.4">N.A</text>
<text x="144" y="60.4">N.A</text>
<text x="192" y="60.5">YES</text>
<text x="232.5" y="60.5">YES</text>
<text x="256" y="60.5">YES</text>
<text x="277.8" y="60.4">42.65</text>
<text x="297.8" y="60.4">38.00</text>
<text x="317.8" y="60.4">41.00</text>
<text x="337.8" y="60.4">40.85</text>
<text x="357.8" y="60.4">34.00</text>
<text x="379.5" y="60.4">N.A</text>
<text x="398.9" y="60.4">2.16</text>
<text x="26.8" y="66.2">87833-4021</text>
<text x="70" y="66.2">N.A</text>
<text x="107" y="66.2">N.A</text>
<text x="144" y="66.2">N.A</text>
<text x="26.8" y="73.9">87833-4219</text>
<text x="70" y="73.9">N.A</text>
<text x="107" y="73.9">N.A</text>
<text x="144" y="73.9">N.A</text>
<text x="10.3" y="82.3">42</text>
<text x="26.8" y="79.7">87833-4220</text>
<text x="70" y="79.7">N.A</text>
<text x="107" y="79.7">N.A</text>
<text x="144" y="79.7">N.A</text>
<text x="192" y="79.8">YES</text>
<text x="232.5" y="79.8">YES</text>
<text x="256" y="79.8">YES</text>
<text x="277.8" y="82.3">44.65</text>
<text x="297.8" y="82.3">40.00</text>
<text x="317.8" y="82.3">43.00</text>
<text x="337.8" y="82.3">42.85</text>
<text x="357.8" y="82.3">36.00</text>
<text x="379.5" y="82.3">N.A</text>
<text x="398.9" y="79.8">2.16</text>
<text x="26.8" y="85.6">87833-4221</text>
<text x="70" y="85.6">N.A</text>
<text x="107" y="85.6">N.A</text>
<text x="144" y="85.6">N.A</text>
<text x="26.8" y="91.1">87833-4222</text>
<text x="70" y="91.1">N.A</text>
<text x="99.8" y="91.1">87833-4322</text>
<text x="136.8" y="91.1">87833-4223</text>
<text x="192" y="91.1">YES</text>
<text x="232.5" y="91.1">YES</text>
<text x="256" y="91.1">YES</text>
<text x="398.9" y="91.1">3.50</text>
<text x="26.8" y="98.4">87833-4419</text>
<text x="70" y="98.4">N.A</text>
<text x="107" y="98.4">N.A</text>
<text x="144" y="98.4">N.A</text>
<text x="26.8" y="104.2">87833-4420</text>
<text x="70" y="104.2">N.A</text>
<text x="107" y="104.2">N.A</text>
<text x="144" y="104.2">N.A</text>
<text x="190.8" y="104.2">44.65</text>
<text x="210.8" y="104.2">40.00</text>
<text x="231.3" y="104.2">43.00</text>
<text x="254.8" y="104.2">42.85</text>
<text x="398.9" y="107.1">2.16</text>
<text x="10.3" y="109.9">44</text>
<text x="26.8" y="109.9">87833-4421</text>
<text x="70" y="109.9">N.A</text>
<text x="107" y="109.9">N.A</text>
<text x="144" y="109.9">N.A</text>
<text x="278.9" y="109.9">2.16</text>
<text x="297.8" y="109.9">42.00</text>
<text x="317.8" y="109.9">45.00</text>
<text x="337.8" y="109.9">44.85</text>
<text x="357.8" y="109.9">38.00</text>
<text x="379.5" y="109.9">N.A</text>
<text x="26.8" y="115.7">87833-4424</text>
<text x="70" y="115.7">N.A</text>
<text x="107" y="115.7">N.A</text>
<text x="144" y="115.7">N.A</text>
<text x="192.5" y="118.6">N.A</text>
<text x="232.5" y="118.6">YES</text>
<text x="256" y="118.6">YES</text>
<text x="26.8" y="121.4">87833-4425</text>
<text x="70" y="121.4">N.A</text>
<text x="107" y="121.4">N.A</text>
<text x="144" y="121.4">N.A</text>
<text x="398.9" y="121.4">2.92</text>
<text x="26.8" y="129.2">87833-4619</text>
<text x="70" y="129.2">N.A</text>
<text x="107" y="129.2">N.A</text>
<text x="144" y="129.2">N.A</text>
<text x="10.3" y="134.9">46</text>
<text x="26.8" y="134.9">87833-4620</text>
<text x="70" y="134.9">N.A</text>
<text x="107" y="134.9">N.A</text>
<text x="144" y="134.9">N.A</text>
<text x="192" y="135">YES</text>
<text x="232.5" y="135">YES</text>
<text x="256" y="135">YES</text>
<text x="277.8" y="134.9">48.65</text>
<text x="297.8" y="134.9">44.00</text>
<text x="317.8" y="134.9">47.00</text>
<text x="337.8" y="134.9">46.85</text>
<text x="357.8" y="134.9">40.00</text>
<text x="379.5" y="134.9">N.A</text>
<text x="398.9" y="134.9">2.16</text>
<text x="26.8" y="140.7">87833-4621</text>
<text x="70" y="140.7">N.A</text>
<text x="107" y="140.7">N.A</text>
<text x="144" y="140.7">N.A</text>
<text x="26.8" y="148.4">87833-4819</text>
<text x="70" y="148.4">N.A</text>
<text x="107" y="148.4">N.A</text>
<text x="144" y="148.4">N.A</text>
<text x="10.3" y="154.2">48</text>
<text x="26.8" y="154.2">87833-4820</text>
<text x="70" y="154.2">N.A</text>
<text x="107" y="154.2">N.A</text>
<text x="144" y="154.2">N.A</text>
<text x="192" y="154.2">YES</text>
<text x="232.5" y="154.2">YES</text>
<text x="256" y="154.2">YES</text>
<text x="277.8" y="154.2">50.65</text>
<text x="297.8" y="154.2">46.00</text>
<text x="317.8" y="154.2">49.00</text>
<text x="337.8" y="154.2">48.85</text>
<text x="357.8" y="154.2">42.00</text>
<text x="379.5" y="154.2">N.A</text>
<text x="398.9" y="154.2">2.16</text>
<text x="26.8" y="159.9">87833-4821</text>
<text x="70" y="159.9">N.A</text>
<text x="107" y="159.9">N.A</text>
<text x="144" y="159.9">N.A</text>
<text x="26.8" y="167.7">87833-5019</text>
<text x="70" y="167.7">N.A</text>
<text x="107" y="167.7">N.A</text>
<text x="144" y="167.7">N.A</text>
<text x="10.3" y="173.4">50</text>
<text x="26.8" y="173.4">87833-5020</text>
<text x="70" y="173.4">N.A</text>
<text x="107" y="173.4">N.A</text>
<text x="144" y="173.4">N.A</text>
<text x="192" y="173.5">YES</text>
<text x="232.5" y="173.5">YES</text>
<text x="256" y="173.5">YES</text>
<text x="277.8" y="173.4">52.65</text>
<text x="297.8" y="173.4">48.00</text>
<text x="317.8" y="173.4">51.00</text>
<text x="337.8" y="173.4">50.85</text>
<text x="357.8" y="173.4">44.00</text>
<text x="379.5" y="173.4">N.A</text>
<text x="398.9" y="173.4">2.16</text>
<text x="26.8" y="179.2">87833-5021</text>
<text x="70" y="179.2">N.A</text>
<text x="107" y="179.2">N.A</text>
<text x="144" y="179.2">N.A</text>
</g>
<g font-size="3.5">
<text x="28.4" y="34.9">ASSY. P/N</text>
<text x="64.3" y="34.9">ASSY. P/N</text>
<text x="101.3" y="34.9">ASSY. P/N</text>
<text x="138.3" y="34.9">ASSY. P/N</text>
<text x="8.6" y="41.6">SIZE</text>
<text x="9" y="37.1">CKT</text>
<text x="21.1" y="39.3">WITHOUT KAPTON</text>
<text x="61.2" y="39.3">WITH KAPTON</text>
<text x="98.2" y="39.3">WITH KAPTON</text>
<text x="131.5" y="39.3">WITHOUT KAPTON</text>
<text x="401.3" y="39.9">G</text>
<text x="30.5" y="43.8">IN TUBE</text>
<text x="66.4" y="43.8">IN TUBE</text>
<text x="104.6" y="43.8">IN T&amp;R</text>
<text x="141.6" y="43.8">IN T&amp;R</text>
<text x="281.5" y="44.3">A</text>
<text x="301.5" y="44.3">B</text>
<text x="321.4" y="44.3">C</text>
<text x="341.4" y="44.3">D</text>
<text x="361.5" y="44.3">E</text>
<text x="381.6" y="44.3">F</text>
<text x="70.4" y="54.7">N.A</text>
<text x="107.4" y="54.7">N.A</text>
<text x="144.4" y="54.7">N.A</text>
<text x="174.7" y="54.7">1</text>
<text x="10.5" y="60.4">40</text>
<text x="174.7" y="60.4">2</text>
<text x="212.9" y="60.4">N.A</text>
<text x="174.7" y="66.2">3</text>
<text x="174.7" y="73.9">1</text>
<text x="174.7" y="79.7">2</text>
<text x="212.9" y="79.8">N.A</text>
<text x="174.7" y="85.6">3</text>
<text x="174.7" y="91.1">3</text>
<text x="212.9" y="91.1">N.A</text>
<text x="174.7" y="98.4">1</text>
<text x="174.7" y="104.2">2</text>
<text x="174.7" y="109.9">3</text>
<text x="174.7" y="115.7">2</text>
<text x="212.9" y="118.6">N.A</text>
<text x="174.7" y="121.4">3</text>
<text x="174.7" y="129.2">1</text>
<text x="174.7" y="134.9">2</text>
<text x="212.9" y="134.9">N.A</text>
<text x="174.7" y="140.7">3</text>
<text x="174.7" y="148.4">1</text>
<text x="174.7" y="154.2">2</text>
<text x="212.9" y="154.2">N.A</text>
<text x="174.7" y="159.9">3</text>
<text x="174.7" y="167.7">1</text>
<text x="174.7" y="173.4">2</text>
<text x="212.9" y="173.4">N.A</text>
<text x="174.7" y="179.2">3</text>
<text x="18.2" y="232.7">PLATING OPTIONS:</text>
<text x="18.2" y="237.1">1 - 0.05-0.13µm/2-5µin GOLD IN CONTACT AREA AND</text>
<text x="24" y="241.6">1.88µm/75µin MIN. MATTE TIN IN SOLDER TAIL AREA OVER</text>
<text x="18.2" y="250.5">2 - 0.38µm/15µin MIN. GOLD IN CONTACT AREA AND</text>
<text x="24" y="246">1.27µm/50µin MIN. NICKEL OVERALL.</text>
<text x="24" y="254.9">1.88µm/75µin MIN. MATTE TIN IN SOLDER TAIL AREA OVER</text>
<text x="18.2" y="263.8">3 - 0.76µm/30µin MIN. GOLD IN CONTACT AREA AND</text>
<text x="24" y="259.3">1.27µm/50µin MIN. NICKEL OVERALL.</text>
<text x="24" y="268.2">1.88µm/75µin MIN. MATTE TIN IN SOLDER TAIL AREA OVER</text>
<text x="24" y="272.6">1.27µm/50µin MIN. NICKEL OVERALL.</text>
</g>
<g font-size="3.4">
<text x="334.9" y="257.3">SHROUDED HEADER R/A, THROUGH HOLE</text>
<text x="351" y="252.9">MILLIGRID, 2MM PITCH</text>
<text x="343.4" y="269.2">PRODUCT CUSTOMER DRAWING</text>
</g>
<g font-size="3.3">
<text x="287.1" y="239.5">MM</text>
<text x="310.1" y="239.5">NTS</text>
<text x="279.6" y="250.8">GMENARLY</text>
<text x="308.1" y="250.8">2015/09/29</text>
<text x="279.6" y="262.1">CGOH</text>
<text x="308.1" y="262.1">2015/10/30</text>
<text x="279.6" y="273.4">KHLIM</text>
<text x="308.1" y="273.4">2015/11/03</text>
<text x="328.4" y="280.9">87833</text>
<text x="351.5" y="281">SEE TABLE</text>
<text x="335.7" y="290.8">SD-87833-0001</text>
<text x="371.2" y="290.8">PSD</text>
<text x="383.2" y="290.8">001</text>
</g>
<g font-size="2.8">
<text x="7.8" y="291">RELEASE STATUS</text>
<text x="37.4" y="291">P1</text>
<text x="45" y="291">RELEASE DATE</text>
<text x="70.1" y="291">2022/11/07</text>
<text x="88.7" y="291">17:03:16</text>
</g>
<g font-size="2.6">
<text x="225.5" y="229.8">THIS DRAWING CONTAINS INFORMATION THAT IS PROPRIETARY TO MOLEX ELECTRONIC TECHNOLOGIES, LLC AND SHOULD NOT BE USED WITHOUT WRITTEN PERMISSION</text>
<text x="236" y="244.6" transform="rotate(-90 236 244.6)">2022/11/07</text>
<text x="239.8" y="244.6" transform="rotate(-90 239.8 244.6)">2022/11/07</text>
<text x="243.6" y="244.6" transform="rotate(-90 243.6 244.6)">2022/11/07</text>
<text x="243.6" y="274.1" transform="rotate(-90 243.6 274.1)">MRAMAKRISHNA</text>
<text x="385.5" y="280.7">GENERAL MARKET</text>
<text x="232.3" y="284.6" transform="rotate(-90 232.3 284.6)">EC NO: 727481</text>
<text x="236" y="284.6" transform="rotate(-90 236 284.6)">DRWN: DANUSA</text>
<text x="239.8" y="284.4" transform="rotate(-90 239.8 284.4)">CHK'D: DANUSA</text>
<text x="243.5" y="284.1" transform="rotate(-90 243.5 284.1)">APPR:</text>
</g>
<g font-size="2.1">
<text x="261.2" y="245.4">MM</text>
<text x="270.6" y="245.4">INCH</text>
<text x="245.2" y="250.6">4 PLACES</text>
<text x="245.2" y="255.7">3 PLACES</text>
<text x="245.2" y="260.9">2 PLACES</text>
<text x="261.2" y="260.9">0.2</text>
<text x="245.2" y="266.1">1 PLACES</text>
<text x="245.2" y="271.3">0 PLACES</text>
<text x="250.2" y="277.2">ANGULAR TOL</text>
<text x="268.7" y="277.2">3.0</text>
</g>
<g font-size="2">
<text x="279.1" y="232.9">DIMENSION UNITS</text>
<text x="301.7" y="232.9">SCALE</text>
<text x="249.8" y="235.9">GENERAL TOLERANCES</text>
<text x="251.4" y="238.4">(UNLESS SPECIFIED)</text>
<text x="279.1" y="244.2">DRWN BY</text>
<text x="301.7" y="244.2">DATE</text>
<text x="258.4" y="250.6">±</text>
<text x="268.7" y="250.6">±</text>
<text x="258.4" y="255.7">±</text>
<text x="268.7" y="255.7">±</text>
<text x="279.1" y="256">CHK'D BY</text>
<text x="301.7" y="256">DATE</text>
<text x="258.4" y="260.9">±</text>
<text x="268.7" y="260.9">±</text>
<text x="258.4" y="266.1">±</text>
<text x="268.7" y="266.1">±</text>
<text x="279.1" y="266.8">APPR BY</text>
<text x="301.7" y="266.8">DATE</text>
<text x="258.4" y="271.3">±</text>
<text x="268.7" y="271.3">±</text>
<text x="326.2" y="273.9">SERIES</text>
<text x="340.3" y="273.9">MATERIAL NUMBER</text>
<text x="380.8" y="273.9">CUSTOMER</text>
<text x="279.1" y="278.1">DRAWING SIZE</text>
<text x="296.3" y="278.6">THIRD ANGLE PROJECTION</text>
<text x="248" y="284.1">DRAFT WHERE APPLICABLE</text>
<text x="254.6" y="286.6">MUST REMAIN</text>
<text x="326.2" y="286.6">DOCUMENT NUMBER</text>
<text x="369.5" y="286.6">DOC TYPE</text>
<text x="380.8" y="286.6">DOC PART</text>
<text x="392.2" y="286.6">SHEET NUMBER</text>
<text x="243.3" y="290.7" transform="rotate(-90 243.3 290.7)">REV</text>
<text x="251.5" y="289.1">WITHIN DIMENSIONS</text>
</g>
<text font-size="1.8" x="266.4" y="277.2">±</text>
<g font-size="1.1">
<text x="5" y="293.6">FORMAT: Met-lega-master-tb-prod-A3</text>
<text x="5" y="295">REVISION: C</text>
<text x="5" y="296.4">DATE: 2017/02/06</text>
</g>
</svg>
